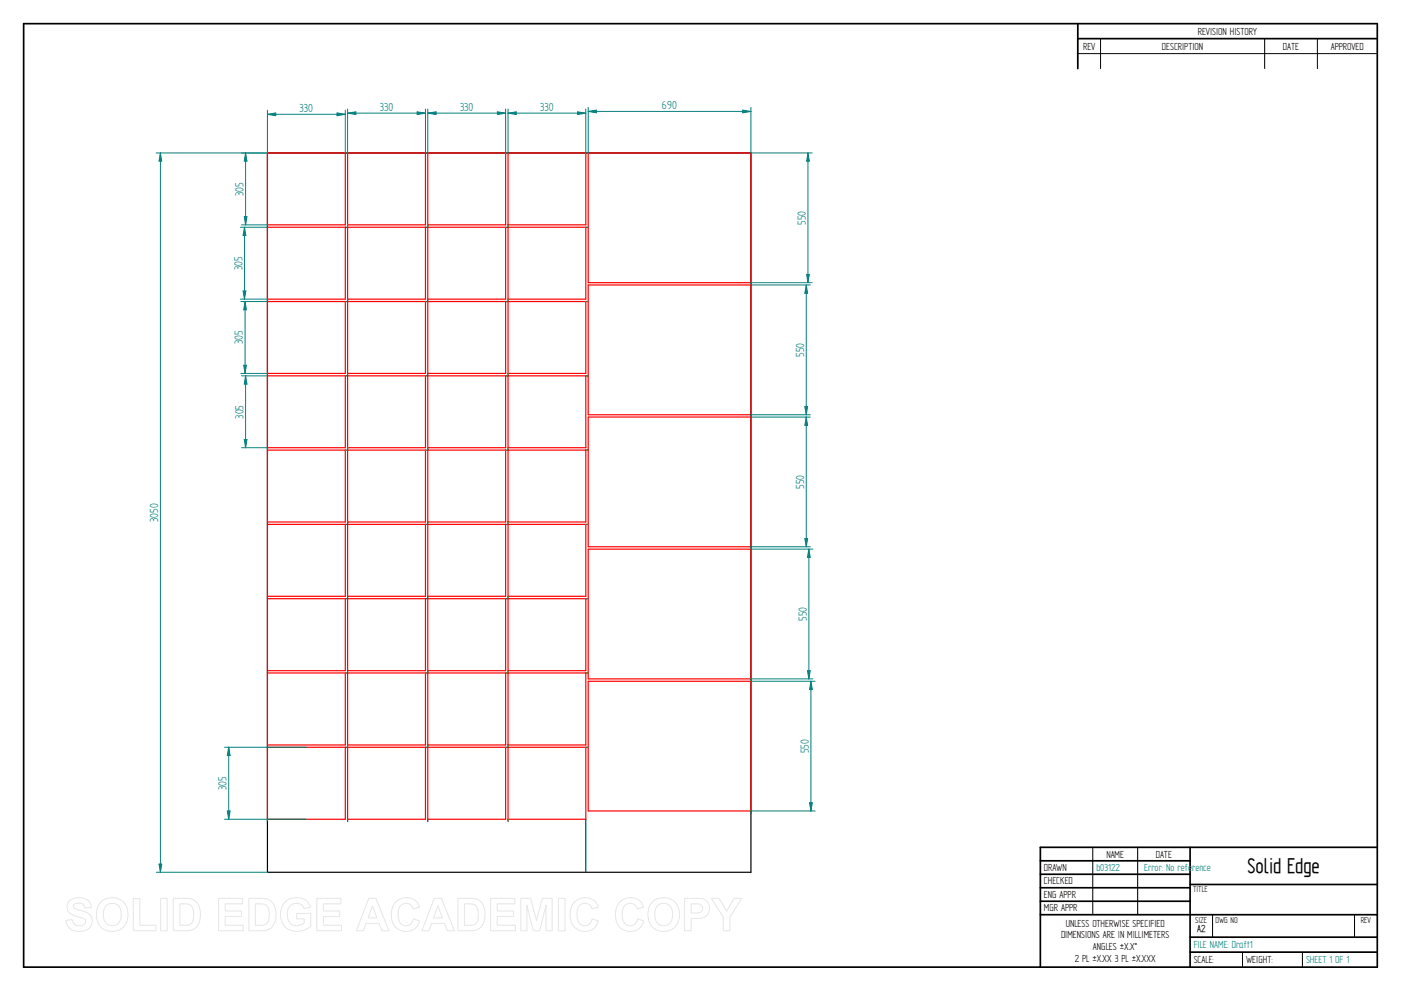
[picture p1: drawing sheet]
<svg xmlns="http://www.w3.org/2000/svg" width="594mm" height="420mm" viewBox="0 0 594 420" stroke-linecap="round" stroke-linejoin="round" font-family="sans-serif">
<g fill="none" stroke="#000" stroke-width=".72">
<path d="M10 10h574v400h-574zM457 10v19.1M457 16.4h127M504.6 359.2v50.8M584 359.2h-142.9v50.8M441.1 365h63.5M441.1 370.7h63.5M441.1 376.4h63.5M504.6 375h79.4M441.1 382.1h63.5M441.1 387.8h142.9M504.6 397.3h79.4"/>
<path d="M504.6 403.7h79.4"/>
</g>
<path d="M466.7 16.4v12.7M536.3 16.4v12.7M558.6 16.4v12.7M457 22.7h127M463.4 359.2v28.6M482.4 359.2v28.6M514.2 387.9v9.4M574.4 387.9v9.4M526.9 403.7v6.3M552.3 403.7v6.3" fill="none" stroke="#000" stroke-width=".42"/>
<path d="M113.4 64.9h205v304.9h-205z" fill="none" stroke="#000" stroke-width=".51"/>
<g fill="none" stroke="#f00" stroke-width=".51">
<path d="M113.4 64.9h33v30.4h-33zM147.4 64.9h33v30.4h-33zM181.4 64.9h33v30.4h-33zM215.4 64.9h33v30.4h-33zM249.4 64.9h69v54.9h-69zM113.4 96.4h33v30.4h-33zM147.4 96.4h33v30.4h-33zM181.4 96.4h33v30.4h-33zM215.4 96.4h33v30.4h-33zM113.4 127.8h33v30.5h-33zM147.4 127.8h33v30.5h-33zM181.4 127.8h33v30.5h-33z"/>
<path d="M215.4 127.8h33v30.5h-33zM249.4 120.8h69v55.1h-69zM113.4 159.3h33v30.5h-33zM147.4 159.3h33v30.5h-33zM181.4 159.3h33v30.5h-33zM215.4 159.3h33v30.5h-33zM249.4 176.8h69v55h-69zM113.4 190.8h33v30.5h-33zM147.4 190.8h33v30.5h-33zM181.4 190.8h33v30.5h-33zM215.4 190.8h33v30.5h-33zM113.4 222.3h33v30.5h-33z"/>
<path d="M147.4 222.3h33v30.5h-33zM181.4 222.3h33v30.5h-33zM215.4 222.3h33v30.5h-33zM249.4 232.8h69v55h-69zM113.4 253.8h33v30.6h-33zM147.4 253.8h33v30.6h-33zM181.4 253.8h33v30.6h-33zM215.4 253.8h33v30.6h-33zM113.4 285.3h33v30.5h-33zM147.4 285.3h33v30.5h-33zM181.4 285.3h33v30.5h-33zM215.4 285.3h33v30.5h-33z"/>
<path d="M249.4 288.8h69v55h-69zM113.4 316.8h33v30.5h-33zM147.4 316.8h33v30.5h-33zM181.4 316.8h33v30.5h-33zM215.4 316.8h33v30.5h-33z"/>
</g>
<g fill="none" stroke="#008000" stroke-width=".51">
<path d="M146.4 64.9h1M180.4 64.9h1M214.4 64.9h1M248.4 64.9h1M113.4 95.3v1.1M147.4 95.3v1.1h-1M181.4 95.3v1.1h-1M215.4 95.3v1.1h-1M248.4 96.4h1M318.4 119.8v1M113.4 126.8v1M147.4 126.8v1h-1"/>
<path d="M181.4 126.8v1h-1M215.4 126.8v1h-1M248.4 127.8h1M113.4 158.3v1M147.4 158.3v1h-1M181.4 158.3v1h-1M215.4 158.3v1h-1M248.4 159.3h1M318.4 175.9v.9M113.4 189.8v1M147.4 189.8v1h-1M181.4 189.8v1h-1"/>
<path d="M215.4 189.8v1h-1M248.4 190.8h1M113.4 221.3v1M147.4 221.3v1h-1M181.4 221.3v1h-1M215.4 221.3v1h-1M248.4 222.3h1M318.4 231.8v1M113.4 252.8v1M147.4 252.8v1h-1M181.4 252.8v1h-1M215.4 252.8v1h-1"/>
<path d="M248.4 253.8h1M113.4 284.4v.9M147.4 284.4v.9h-1M181.4 284.4v.9h-1M215.4 284.4v.9h-1M248.4 285.3h1M318.4 287.8v1M113.4 315.8v1M147.4 315.8v1h-1M181.4 315.8v1h-1M215.4 315.8v1h-1M248.4 316.8h1"/>
<path d="M113.4 347.3v1M147.4 347.3v1M181.4 347.3v1M215.4 347.3v1M248.4 347.3v22.5M318.4 343.8v1"/>
</g>
<path d="M66.2 64.9h47.2M68 64.9l.6 3.4h-1.2zM66.2 369.8h47.2" fill="none" stroke="#008080" stroke-width=".42"/>
<path d="M68 64.9l.6 3.4h-1.2z" fill="#008080"/>
<path d="M67.4 366.4h1.2l-.6 3.4z" fill="none" stroke="#008080" stroke-width=".42"/>
<path d="M67.4 366.4h1.2l-.6 3.4z" fill="#008080"/>
<path d="M68 64.9v304.9M95.2 316.8h34.7M97 316.8l.6 3.5h-1.2zM95.2 347.3h34.7" fill="none" stroke="#008080" stroke-width=".42"/>
<path d="M97 316.8l.6 3.5h-1.2z" fill="#008080"/>
<path d="M96.4 343.8h1.2l-.6 3.5z" fill="none" stroke="#008080" stroke-width=".42"/>
<path d="M96.4 343.8h1.2l-.6 3.5z" fill="#008080"/>
<path d="M318.4 288.8h27.2M97 316.8v30.5M318.4 343.8h27.2M343.3 340.3h1.2l-.6 3.5z" fill="none" stroke="#008080" stroke-width=".42"/>
<path d="M343.3 340.3h1.2l-.6 3.5z" fill="#008080"/>
<path d="M343.9 288.8l.6 3.6h-1.2z" fill="none" stroke="#008080" stroke-width=".42"/>
<path d="M343.9 288.8l.6 3.6h-1.2z" fill="#008080"/>
<path d="M318.4 232.8h26.3M318.4 287.8h26.3M342.4 284.4h1.2l-.6 3.4zM343.9 288.8v55" fill="none" stroke="#008080" stroke-width=".42"/>
<path d="M342.4 284.4h1.2l-.6 3.4z" fill="#008080"/>
<path d="M343 232.8l.6 3.5h-1.2z" fill="none" stroke="#008080" stroke-width=".42"/>
<path d="M343 232.8l.6 3.5h-1.2z" fill="#008080"/>
<path d="M318.4 176.8h25.2M318.4 231.8h25.2M341.3 228.3h1.2l-.6 3.5zM343 232.8v55" fill="none" stroke="#008080" stroke-width=".42"/>
<path d="M341.3 228.3h1.2l-.6 3.5z" fill="#008080"/>
<path d="M341.9 176.8l.6 3.5h-1.2z" fill="none" stroke="#008080" stroke-width=".42"/>
<path d="M341.9 176.8l.6 3.5h-1.2z" fill="#008080"/>
<path d="M318.4 120.8h25.2M318.4 175.9h25.2M341.3 172.3h1.2l-.6 3.6zM341.9 176.8v55" fill="none" stroke="#008080" stroke-width=".42"/>
<path d="M341.3 172.3h1.2l-.6 3.6z" fill="#008080"/>
<path d="M341.9 120.9l.6 3.4h-1.2z" fill="none" stroke="#008080" stroke-width=".42"/>
<path d="M341.9 120.9l.6 3.4h-1.2z" fill="#008080"/>
<path d="M318.4 64.9h26M318.4 119.8h26M342 116.3h1.2l-.6 3.5zM341.9 120.9v55" fill="none" stroke="#008080" stroke-width=".42"/>
<path d="M342 116.3h1.2l-.6 3.5z" fill="#008080"/>
<path d="M342.6 64.9l.6 3.4h-1.2z" fill="none" stroke="#008080" stroke-width=".42"/>
<path d="M342.6 64.9l.6 3.4h-1.2z" fill="#008080"/>
<path d="M249.4 45.5v19.4M314.9 46.7l3.5 .5-3.5 .6zM318.4 45.5v19.4M342.6 64.9v54.9" fill="none" stroke="#008080" stroke-width=".42"/>
<path d="M314.9 46.7l3.5 .5-3.5 .6z" fill="#008080"/>
<path d="M249.4 47.2l3.5-.5v1.1z" fill="none" stroke="#008080" stroke-width=".42"/>
<path d="M249.4 47.2l3.5-.5v1.1z" fill="#008080"/>
<path d="M215.4 46.2v18.7M244.9 47.4l3.5 .6-3.5 .6zM248.4 46.2v18.7M249.4 47.2h69" fill="none" stroke="#008080" stroke-width=".42"/>
<path d="M244.9 47.4l3.5 .6-3.5 .6z" fill="#008080"/>
<path d="M215.4 48l3.5-.6v1.2z" fill="none" stroke="#008080" stroke-width=".42"/>
<path d="M215.4 48l3.5-.6v1.2z" fill="#008080"/>
<path d="M181.4 46.2v18.7M210.9 47.4l3.5 .6-3.5 .6zM214.4 46.2v18.7M215.4 48h33" fill="none" stroke="#008080" stroke-width=".42"/>
<path d="M210.9 47.4l3.5 .6-3.5 .6z" fill="#008080"/>
<path d="M181.4 48l3.5-.6v1.2z" fill="none" stroke="#008080" stroke-width=".42"/>
<path d="M181.4 48l3.5-.6v1.2z" fill="#008080"/>
<path d="M147.4 46.2v18.7M176.9 47.4l3.5 .6-3.5 .6zM180.4 46.2v18.7M181.4 48h33" fill="none" stroke="#008080" stroke-width=".42"/>
<path d="M176.9 47.4l3.5 .6-3.5 .6z" fill="#008080"/>
<path d="M147.4 48l3.5-.6v1.2z" fill="none" stroke="#008080" stroke-width=".42"/>
<path d="M147.4 48l3.5-.6v1.2z" fill="#008080"/>
<path d="M113.4 46.7v18.2M142.9 47.9l3.5 .6-3.5 .6zM146.4 46.7v18.2M147.4 48h33" fill="none" stroke="#008080" stroke-width=".42"/>
<path d="M142.9 47.9l3.5 .6-3.5 .6z" fill="#008080"/>
<path d="M113.4 48.5l3.5-.6v1.2z" fill="none" stroke="#008080" stroke-width=".42"/>
<path d="M113.4 48.5l3.5-.6v1.2z" fill="#008080"/>
<path d="M113.4 48.5h33M102.4 64.9h11M104.1 64.9l.6 3.4h-1.1zM102.4 95.3h11" fill="none" stroke="#008080" stroke-width=".42"/>
<path d="M104.1 64.9l.6 3.4h-1.1z" fill="#008080"/>
<path d="M103.6 91.8h1.1l-.6 3.5z" fill="none" stroke="#008080" stroke-width=".42"/>
<path d="M103.6 91.8h1.1l-.6 3.5z" fill="#008080"/>
<path d="M104.1 64.9v30.4M101.9 96.4h11.5M103.7 96.4l.6 3.4h-1.2zM101.9 126.8h11.5" fill="none" stroke="#008080" stroke-width=".42"/>
<path d="M103.7 96.4l.6 3.4h-1.2z" fill="#008080"/>
<path d="M103.1 123.4h1.2l-.6 3.4z" fill="none" stroke="#008080" stroke-width=".42"/>
<path d="M103.1 123.4h1.2l-.6 3.4z" fill="#008080"/>
<path d="M103.7 96.4v30.4M102.1 127.8h11.3M103.9 127.8l.6 3.6h-1.2zM102.1 158.3h11.3" fill="none" stroke="#008080" stroke-width=".42"/>
<path d="M103.9 127.8l.6 3.6h-1.2z" fill="#008080"/>
<path d="M103.3 154.9h1.2l-.6 3.4z" fill="none" stroke="#008080" stroke-width=".42"/>
<path d="M103.3 154.9h1.2l-.6 3.4z" fill="#008080"/>
<path d="M103.9 127.8v30.5M102.4 159.3h11M104.1 159.3l.6 3.6h-1.1zM102.4 189.8h11" fill="none" stroke="#008080" stroke-width=".42"/>
<path d="M104.1 159.3l.6 3.6h-1.1z" fill="#008080"/>
<path d="M103.6 186.4h1.1l-.6 3.4z" fill="none" stroke="#008080" stroke-width=".42"/>
<path d="M103.6 186.4h1.1l-.6 3.4z" fill="#008080"/>
<path d="M104.1 159.3v30.5" fill="none" stroke="#008080" stroke-width=".42"/>
<g fill="none" stroke="#e6e6e6" stroke-width=".42">
<path d="M29.6 381.8a6.5 6.5 0 0 1 8.5 .8l.6 2.2-2.8 .1a2.7 2.7 0 0 0-2.1-2 2.7 2.7 0 0 0-2.7 1.1 1.87 1.87 0 0 0 2.2 1.8l1.4 .4a4.4 4.4 0 0 1 4 6.2 6.4 6.4 0 0 1-9.1 1.3l-1.2-1.8-.5-1.7 2.7-.3a2.94 2.94 0 0 0 2.6 2.6 2.94 2.94 0 0 0 3.1-1.9 2.67 2.67 0 0 0-2.9-1.8 4.9 4.9 0 0 1-5-4.3l.4-1.6zM42.8 382.4a6.9 6.9 0 0 1 8.3-.8 6.9 6.9 0 0 1 3 7.7 6.7 6.7 0 0 1-8 5.5 6.7 6.7 0 0 1-5.1-8.3 6.1 6.1 0 0 1 1.8-4.1zM44.8 384.2a3.9 3.9 0 0 1 4.6-.8 3.9 3.9 0 0 1 2 4.3 3.8 3.8 0 0 1-1.9 4.3 3.8 3.8 0 0 1-4.6-.7 6.6 6.6 0 0 1-.1-7.1zM56.5 381h2.8v11.3h6.9v2.3h-9.7zM68.1 380.9h2.8v13.7h-2.8zM73.5 380.9h5a5.9 5.9 0 0 1 6.5 7 5.9 5.9 0 0 1-6.3 6.7h-5.2zM76.3 383.2h1.8a3.4 3.4 0 0 1 4 3.9v1.2a3.2 3.2 0 0 1-3.8 4h-2zM92.7 380.9h10.2v2.3h-7.4v3h6.9v2.4h-6.9v3.7h7.7v2.3h-10.5zM105.5 380.9h5.1a5.9 5.9 0 0 1 6.4 7 5.9 5.9 0 0 1-6.3 6.7h-5.2zM108.3 383.2h1.9a3.4 3.4 0 0 1 4 3.9v1.2a3.2 3.2 0 0 1-3.8 4h-2.1zM120.9 382.4a7.3 7.3 0 0 1 9.7 .1l1 2.2-2.7 .5a3.7 3.7 0 0 0-4.6-2 3.7 3.7 0 0 0-2.5 4.4 4.2 4.2 0 0 0 2.2 4.5 4.2 4.2 0 0 0 5-.8v-1.7h-3.2v-2.3h6v5.4a8.1 8.1 0 0 1-11.8-.8 8.3 8.3 0 0 1 .9-9.5zM134.4 380.9h10.2v2.3h-7.4v3h6.9v2.4h-6.9v3.7h7.6v2.3h-10.4z"/>
<path d="M156.4 380.9h3l5.5 13.7h-3l-1.2-3.1h-5.5l-1.1 3.1h-3zM157.9 384.1l1.9 5.1h-3.7zM167.7 382.5a6 6 0 0 1 10.2 2.1l-2.8 .7a3.2 3.2 0 0 0-3.9-2.2 3.2 3.2 0 0 0-2.4 3.8 4.6 4.6 0 0 0 2.5 5.5 3.2 3.2 0 0 0 4-2.8l2.6 .8a6.1 6.1 0 0 1-7.2 4.3 6.1 6.1 0 0 1-4.8-6.8 7.7 7.7 0 0 1 1.8-5.4zM184.1 380.9h3.1l5.5 13.7h-3l-1.2-3.1h-5.5l-1.1 3.1h-3zM185.7 384.1l1.9 5.1h-3.8zM194.2 380.9h5a5.9 5.9 0 0 1 6.5 7 5.9 5.9 0 0 1-6.3 6.7h-5.2zM197 383.2h1.8a3.4 3.4 0 0 1 4 3.9v1.2a3.2 3.2 0 0 1-3.8 4h-2zM208.1 380.9h10.2v2.3h-7.4v3h6.9v2.4h-6.9v3.7h7.6v2.3h-10.4zM220.8 380.9h4.2l2.5 9.3 2.4-9.3h4.2v13.7h-2.5l-.1-10.8-2.7 10.8h-2.7l-2.7-10.8v10.8h-2.6zM236.8 380.9h2.8v13.7h-2.8zM243.5 382.5a6 6 0 0 1 10.2 2.1l-2.8 .7a3.2 3.2 0 0 0-3.8-2.2 3.2 3.2 0 0 0-2.4 3.8 4.6 4.6 0 0 0 2.4 5.5 3.2 3.2 0 0 0 4-2.8l2.6 .8a6.1 6.1 0 0 1-7.2 4.3 6.1 6.1 0 0 1-4.7-6.8 7.7 7.7 0 0 1 1.7-5.4zM262.7 382.5a6 6 0 0 1 10.2 2.1l-2.7 .7a3.2 3.2 0 0 0-3.9-2.2 3.2 3.2 0 0 0-2.4 3.8 4.6 4.6 0 0 0 2.4 5.5 3.2 3.2 0 0 0 4-2.8l2.7 .8a6.1 6.1 0 0 1-7.2 4.3 6.1 6.1 0 0 1-4.8-6.8 7.7 7.7 0 0 1 1.7-5.4z"/>
<path d="M276.7 382.4a6.9 6.9 0 0 1 8.3-.8 6.9 6.9 0 0 1 3 7.7 6.7 6.7 0 0 1-8.1 5.5 6.7 6.7 0 0 1-5.1-8.3 6.1 6.1 0 0 1 1.9-4.1zM278.7 384.2a3.9 3.9 0 0 1 4.6-.8 3.9 3.9 0 0 1 1.9 4.3 3.8 3.8 0 0 1-1.8 4.3 3.8 3.8 0 0 1-4.7-.7 6.6 6.6 0 0 1 0-7.1zM290.3 380.9h5.2a4.4 4.4 0 0 1 5.4 4.3 4.4 4.4 0 0 1-5.4 4.2h-2.4v5.2h-2.8zM293.1 383.2h1.8a2.1 2.1 0 0 1 2.6 .6 2.1 2.1 0 0 1 0 2.6 3.4 3.4 0 0 1-2.9 .7h-1.5zM301.6 380.9h3.3l3.2 5.4 3.2-5.4h3.2l-5 7.9v5.8h-2.8v-5.8z"/>
</g>
<text font-size="10.1" x="529" y="370.2">Solid Edge</text>
<g font-size="5.6" fill="#008080">
<text x="127" y="47.6">330</text>
<text x="161" y="47.1">330</text>
<text x="195.1" y="47.1">330</text>
<text x="229.1" y="47.1">330</text>
<text x="280.7" y="46.4">690</text>
<text x="103.3" y="83" transform="rotate(-90 103.3 83)">305</text>
<text x="341.8" y="95.4" transform="rotate(-90 341.8 95.4)">550</text>
<text x="102.8" y="114.6" transform="rotate(-90 102.8 114.6)">305</text>
<text x="103" y="146.1" transform="rotate(-90 103 146.1)">305</text>
<text x="341" y="151.3" transform="rotate(-90 341 151.3)">550</text>
<text x="103.3" y="177.5" transform="rotate(-90 103.3 177.5)">305</text>
<text x="341" y="207.3" transform="rotate(-90 341 207.3)">550</text>
<text x="67.1" y="221.3" transform="rotate(-90 67.1 221.3)">3050</text>
<text x="342.1" y="263.4" transform="rotate(-90 342.1 263.4)">550</text>
<text x="343" y="319.4" transform="rotate(-90 343 319.4)">550</text>
<text x="96.1" y="335" transform="rotate(-90 96.1 335)">305</text>
</g>
<g font-size="4.9">
<text x="507.9" y="14.7">REVISION HISTORY</text>
<text x="459.3" y="21">REV</text>
<text x="492.7" y="21">DESCRIPTION</text>
<text x="544" y="21">DATE</text>
<text x="564.3" y="21">APPROVED</text>
<text x="469.1" y="363.6">NAME</text>
<text x="490.1" y="363.6">DATE</text>
<text x="442.7" y="369.3">DRAWN</text>
<text x="442.7" y="375">CHECKED</text>
<text x="442.7" y="380.7">ENG APPR</text>
<text x="442.7" y="386.4">MGR APPR</text>
<text x="451.9" y="392.9">UNLESS OTHERWISE SPECIFIED</text>
<text x="449.9" y="397.9">DIMENSIONS ARE IN MILLIMETERS</text>
<text x="455.7" y="407.8">2 PL ±X.XX 3 PL ±X.XXX</text>
<text x="463.5" y="402.9">ANGLES ±X.X°</text>
<text x="506.2" y="408.3">SCALE:</text>
<text x="528.4" y="408.3">WEIGHT:</text>
</g>
<g font-size="4.9" fill="#008080">
<text x="464.9" y="369.3">b03122</text>
<text x="485.2" y="369.3">Error: No reference</text>
<text x="506.2" y="402">FILE NAME: Draft1</text>
<text x="553.8" y="408.4">SHEET 1 OF 1</text>
</g>
<text font-size="4.8" x="507.7" y="395.3">A2</text>
<g font-size="4.1">
<text x="505.9" y="378.3">TITLE</text>
<text x="506.9" y="391.1">SIZE</text>
<text x="515.4" y="391.1">DWG NO</text>
<text x="577" y="391.1">REV</text>
</g>
</svg>
